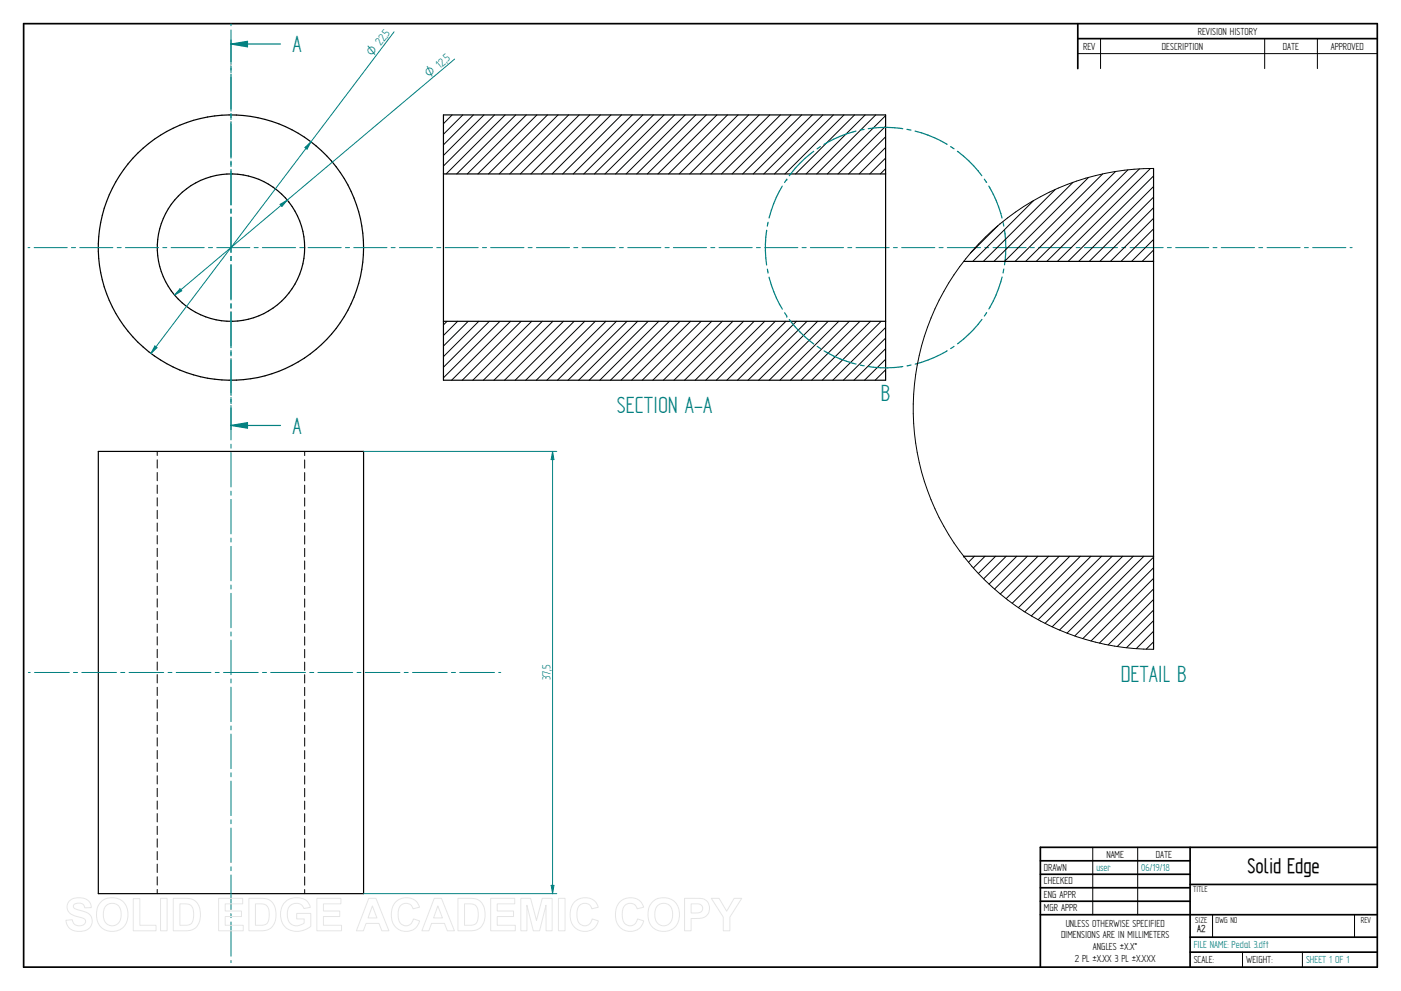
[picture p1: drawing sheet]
<svg xmlns="http://www.w3.org/2000/svg" width="594mm" height="420mm" viewBox="0 0 594 420" stroke-linecap="round" stroke-linejoin="round" font-family="sans-serif">
<g fill="none" stroke="#000" stroke-width=".72">
<path d="M10 10h574v400h-574zM457 10v19.1M457 16.4h127M504.6 359.2v50.8M584 359.2h-142.9v50.8M441.1 365h63.5M441.1 370.7h63.5M441.1 376.4h63.5M504.6 375h79.4M441.1 382.1h63.5M441.1 387.8h142.9M504.6 397.3h79.4"/>
<path d="M504.6 403.7h79.4"/>
</g>
<g fill="none" stroke="#000" stroke-width=".42">
<path d="M466.7 16.4v12.7M536.3 16.4v12.7M558.6 16.4v12.7M457 22.7h127M66.7 191.4v1.7M66.7 194.9v3.6M129.2 191.4v1.8M129.2 195v3.5M66.7 200.3v3.5M66.7 205.7v3.5M66.7 211v3.5M66.7 216.4v3.5"/>
<path d="M129.2 200.4v3.5M129.2 205.7v3.6M129.2 211.1v3.5M129.2 216.4v3.6M66.7 221.7v3.6M66.7 227.1v3.5M66.7 232.5v3.5M66.7 237.8v3.5M129.2 221.8v3.5M129.2 227.1v3.6M129.2 232.5v3.5M129.2 237.8v3.6"/>
<path d="M66.7 243.2v3.5M66.7 248.5v3.6M66.7 253.9v3.5M66.7 259.2v3.6M129.2 243.2v3.5M129.2 248.6v3.5M129.2 253.9v3.5M129.2 259.3v3.5M66.7 264.6v3.5M66.7 270v3.5M66.7 275.3v3.5M129.2 264.6v3.6"/>
<path d="M129.2 270v3.5M129.2 275.3v3.6M66.7 280.7v3.5M66.7 286v3.6M66.7 291.4v3.5M66.7 296.7v3.6M129.2 280.7v3.5M129.2 286v3.6M129.2 291.4v3.5M129.2 296.8v3.5M66.7 302.1v3.5M66.7 307.5v3.5"/>
<path d="M66.7 312.8v3.5M66.7 318.2v3.5M129.2 302.1v3.5M129.2 307.5v3.5M129.2 312.8v3.6M129.2 318.2v3.5M66.7 323.5v3.6M66.7 328.9v3.5M66.7 334.2v3.6M66.7 339.6v3.5M129.2 323.6v3.5M129.2 328.9v3.5"/>
<path d="M129.2 334.3v3.5M129.2 339.6v3.6M66.7 344.9v3.6M66.7 350.3v3.5M66.7 355.6v3.6M129.2 345v3.5M129.2 350.4v3.5M129.2 355.7v3.5M463.4 359.2v28.6M482.4 359.2v28.6M66.7 361v3.5M66.7 366.4v3.5"/>
<path d="M66.7 371.7v3.5M66.7 377.1v1.8M129.2 361.1v3.5M129.2 366.4v3.6M129.2 371.8v3.5M129.2 377.1v1.8M514.2 387.9v9.4M574.4 387.9v9.4M526.9 403.7v6.3M552.3 403.7v6.3"/>
</g>
<g fill="none" stroke="#000" stroke-width=".51">
<path d="M41.7 191.4h112.5v187.5h-112.5z"/>
<circle cx="97.9" cy="105" r="31.3"/>
<circle cx="97.9" cy="105" r="56.2"/>
</g>
<g fill="none" stroke="#008080" stroke-width=".42">
<path d="M98 10.1v.8M98 12.7v14.6M98 29.1v1.7M98 32.6v14.6M98 49v1.7M98 52.5v14.6M98 68.9v1.7M98 72.4v14.6M98 88.8v1.7M98 92.3v14.6M11.8 105h.9M14.5 105h14"/>
<path d="M30.3 105h1.7M33.8 105h14.1M49.7 105h1.7M53.2 105h14.1M69 105h1.7M72.6 105h14M88.4 105h1.7M91.9 105h14.1M98 108.7v1.7M98 112.2v14.6M107.8 105h1.7M111.2 105h14.1"/>
<path d="M127.1 105h1.8M130.6 105h14.1M146.5 105h1.7M150 105h14.1M165.9 105h1.6M169.4 105h14M185.2 105h1.7M188.7 105h14.1M204.6 105h1.7M208.1 105h14.1M223.9 105h1.7M227.5 105h14"/>
<path d="M243.3 105h1.7M246.8 105h14.1M262.7 105h1.7M266.2 105h14M282 105h1.8M285.5 105h14.1M301.4 105h1.7M304.9 105h14.1M320.8 105h1.6M324.3 105h14M340.1 105h1.7M343.6 105h14.1"/>
<path d="M359.5 105h1.7M363 105h14.1M378.8 105h1.7M382.3 105h14.1M398.2 105h1.7M401.7 105h14.1M417.6 105h1.7M421.1 105h14M436.9 105h1.8M440.4 105h14.1M456.3 105h1.7M459.8 105h14.1"/>
<path d="M475.7 105h1.6M479.2 105h14M495 105h1.7M498.5 105h14.1M514.4 105h1.7M517.9 105h14.1M533.7 105h1.7M537.2 105h14.1M553.1 105h1.7M556.6 105h14.1M572.5 105h.9M98 128.6v1.7"/>
<path d="M98 132.1v14.6M98 148.5v1.7M98 152v14.6M98 168.4v1.7M98 171.9v14.6M98 188.3v1.7M98 191.9v14.6M98 208.2v1.7M98 211.8v14.6M98 228.1v1.7M98 231.6v14.7M98 248v1.8"/>
<path d="M98 251.5v14.6M98 267.9v1.8M98 271.4v14.6M98 287.9v1.7M98 291.3v14.6M98 307.8v1.7M98 311.2v14.7M98 327.7v1.7M98 331.2v14.6M98 347.6v1.6M98 351.1v14.6M98 367.5v1.6"/>
<path d="M98 371v14.6M98 387.3v1.8M98 390.9v14.6M98 407.2v.9"/>
</g>
<g fill="none" stroke="#008080" stroke-width=".51">
<path d="M118.9 18.7h-20.9v7.4M98 27.9v1.7M98 31.4v14.9M98 48.1v1.7M98 51.6v14.9M98 68.3v1.8M98 71.8v14.9M98 88.6v1.7M98 92v15M98 108.8v1.6M98 112.3v14.9M98 129v1.7"/>
<path d="M98 132.5v14.9M98 149.2v1.7M98 152.7v14.9M98 169.4v1.7M98 172.9v7.5"/>
</g>
<path d="M98 18.7l6.9-1.2v2.4z" fill="#008080"/>
<path d="M98 18.7l6.9-1.2v2.4zM98 180.4h20.9" fill="none" stroke="#008080" stroke-width=".51"/>
<path d="M98 180.4l6.9-1.2v2.3z" fill="#008080"/>
<g fill="none" stroke="#008080" stroke-width=".51">
<path d="M98 16.9v1.8M424.9 117.5l-.5 2a48.6 48.6 0 0 1-5.1 11.5M425.7 114l-.4 1.7M426.5 105l-.5 7.3M334.7 135.5l.7 .9a49.9 49.9 0 0 0 9.7 9.4M416.4 135.4a51.8 51.8 0 0 1-10.4 10.4M418.4 132.5l-1 1.5M346.5 146.9l1.4 .9M349.5 148.8l1.4 .8a48.3 48.3 0 0 0 12.1 4.7M364.8 154.8l1.6 .3M368.2 155.4l2.2 .3a49.6 49.6 0 0 0 12.5-.3M386.3 154.8l-1.7 .3"/>
<path d="M401.6 148.8l-5.4 2.8-8.1 2.8M404.5 146.9l-1.4 .9M98 180.4l6.9-1.2v2.3zM98 180.4v1.7"/>
</g>
<g fill="none" stroke="#000" stroke-width=".42">
<path d="M191.7 48.7l-3.7 3.8M196.3 48.7l-8.3 8.2M200.7 48.7l-12.7 12.7M205.2 48.7l-17.2 17.2M209.7 48.7l-21.7 21.7M214.2 48.7l-25 25M218.7 48.7l-25 25M223.2 48.7l-25 25M227.7 48.7l-25.1 25M232.1 48.7l-25 25M236.6 48.7l-24.9 25M241.1 48.7l-25 25"/>
<path d="M245.6 48.7l-25 25M250.1 48.7l-25 25M254.6 48.7l-25 25M259.1 48.7l-25 25M263.6 48.7l-25 25M268.1 48.7l-25 25M272.6 48.7l-25 25M277.1 48.7l-25.1 25M281.6 48.7l-25.1 25M286 48.7l-25 25M290.5 48.7l-25 25M295 48.7l-25 25"/>
<path d="M299.5 48.7l-25 25M304 48.7l-25 25M308.5 48.7l-25 25M313 48.7l-25 25M317.5 48.7l-25 25M321.9 48.7l-24.9 25M326.4 48.7l-25 25M330.9 48.7l-25 25M335.4 48.7l-25 25M339.9 48.7l-25 25M344.4 48.7l-25 25M348.9 48.7l-25 25"/>
<path d="M353.4 48.7l-25 25M357.9 48.7l-25 25M362.4 48.7l-25.1 25M366.9 48.7l-25.1 25M371.3 48.7l-25 25M375.5 49l-24.7 24.7M375.5 53.5l-20.2 20.2M375.5 58l-15.7 15.7M375.5 62.5l-11.2 11.2M375.5 67l-6.7 6.7M375.5 71.5l-2.2 2.2M189.6 136.2l-1.6 1.6"/>
<path d="M194 136.2l-6 6M198.5 136.2l-10.5 10.5M203 136.2l-15 15M207.5 136.2l-19.5 19.5M212 136.2l-24 24M216.5 136.2l-25 25M221 136.2l-25 25M225.5 136.2l-25 25M229.9 136.2l-24.9 25M234.4 136.2l-24.9 25M238.9 136.2l-25 25M243.5 136.2l-25.1 25"/>
<path d="M247.9 136.2l-25 25M252.4 136.2l-25 25M256.9 136.2l-25 25M261.4 136.2l-25 25M265.9 136.2l-25 25M270.4 136.2l-25 25M274.9 136.2l-25.1 25M279.4 136.2l-25.1 25M283.8 136.2l-24.9 25M288.3 136.2l-25 25M292.8 136.2l-25 25M297.3 136.2l-25 25"/>
<path d="M301.8 136.2l-25 25M306.3 136.2l-25 25M310.8 136.2l-25 25M315.3 136.2l-25 25M319.8 136.2l-25 25M324.3 136.2l-25.1 25M328.8 136.2l-25.1 25M333.2 136.2l-25 25M337.7 136.2l-25 25M342.2 136.2l-25 25M346.7 136.2l-25 25M351.2 136.2l-25 25"/>
<path d="M355.7 136.2l-25 25M360.2 136.2l-25 25M364.7 136.2l-25 25M369.1 136.2l-24.9 25M373.6 136.2l-24.9 25M375.5 138.9l-22.4 22.3M375.5 143.3l-17.9 17.9M375.5 147.8l-13.4 13.4M375.5 152.3l-8.9 8.9M375.5 156.8l-4.4 4.4"/>
</g>
<path d="M188 48.7h187.5v112.5h-187.5zM188 73.7h187.5M188 136.2h187.5" fill="none" stroke="#000" stroke-width=".51"/>
<circle cx="333.6" cy="134" r=".25" fill="#008080"/>
<path d="M325.1 97.7a51.2 51.2 0 0 0 0 14.7M325.4 114.1l.3 1.7M326.1 117.5l.2 .6a49.9 49.9 0 0 0 5.5 13M332.7 132.6l.9 1.4" fill="none" stroke="#008080" stroke-width=".51"/>
<circle cx="325.1" cy="97.7" r=".25" fill="#008080"/>
<path d="M331.7 78.9a49.2 49.2 0 0 0-5.6 13.6M333.6 76l-.9 1.4M325.7 94.2l-.3 1.7" fill="none" stroke="#008080" stroke-width=".51"/>
<circle cx="333.6" cy="76" r=".25" fill="#008080"/>
<g fill="none" stroke="#008080" stroke-width=".51">
<path d="M363 55.6l-1.3 .3a50.6 50.6 0 0 0-12.3 5.3M366.4 54.9l-1.7 .3M368.2 54.6l2.2-.3a49.2 49.2 0 0 1 12.4 .3M384.6 54.8l1.7 .4M388 55.6a49.1 49.1 0 0 1 13.6 5.6M345.1 64.1l-1.5 1.2a50 50 0 0 0-8.9 9.2M347.9 62.1l-1.4 1M403.1 62.1l1.4 1M406 64.1l.3 .2a51 51 0 0 1 10 10.2M417.4 75.9l1 1.4M419.3 78.9l.5 .8a48.6 48.6 0 0 1 5.1 12.8M425.3 94.2l.4 1.6"/>
<path d="M426 97.6l.5 7.4"/>
</g>
<g fill="none" stroke="#000" stroke-width=".42">
<path d="M455 77.3l-33.5 33.5M461.6 75.2l-35.6 35.6M467.6 73.7l-37.2 37.1M473.1 72.7l-38.2 38.1M478.3 72l-38.9 38.8M483.2 71.6l-39.3 39.2M487.8 71.4l-39.4 39.4M489.2 74.6l-36.3 36.2M489.2 79.1l-31.8 31.7M489.2 71.4a101.9 101.9 0 0 0-102 102 101.9 101.9 0 0 0 102 101.9M423.2 95.7l-11.7 11.7M438.3 85l-25.8 25.8"/>
<path d="M447.5 80.3l-30.5 30.5M489.2 83.6l-27.3 27.2M489.2 88.1l-22.8 22.7M489.2 92.5l-18.3 18.3M489.2 97l-13.8 13.8M489.2 101.5l-9.4 9.3M489.2 106l-4.9 4.8M489.2 110.5l-.4 .3M413.2 235.8l-2.5 2.6M417.7 235.8l-5 5M422.2 235.8l-7.3 7.3M426.7 235.8l-9.6 9.6"/>
<path d="M431.2 235.8l-11.8 11.8M435.6 235.8l-13.9 14M440.1 235.8l-15.9 16M444.7 235.8l-18.1 18M449.1 235.8l-19.9 20M453.6 235.8l-21.8 21.8M458.1 235.8l-23.6 23.6M462.6 235.8l-25.3 25.3M467.1 235.8l-26.9 26.9M471.6 235.8l-28.5 28.5M476.1 235.8l-30 30M480.6 235.8l-31.3 31.3"/>
<path d="M485 235.8l-32.5 32.6M489.2 236.2l-33.4 33.4M489.2 240.7l-30.1 30.1M489.2 245.2l-26.6 26.6M489.2 249.7l-23 23M489.2 254.2l-19.3 19.2M489.2 258.7l-15.5 15.4M489.2 263.1l-11.5 11.5M489.2 267.6l-7.4 7.4M489.2 272.1l-3.1 3.1"/>
</g>
<circle cx="408.7" cy="235.8" r=".17" fill="#000"/>
<path d="M489.2 71.4v203.9M408.6 110.8h80.6M408.6 235.8h80.6" fill="none" stroke="#000" stroke-width=".51"/>
<path d="M192.8 25.1l-118.8 100M76.3 122.4l.8 .9-3.1 1.8z" fill="none" stroke="#008080" stroke-width=".42"/>
<path d="M76.3 122.4l.8 .9-3.1 1.8z" fill="#008080"/>
<path d="M118.8 86.7l3-1.9-2.3 2.7z" fill="none" stroke="#008080" stroke-width=".42"/>
<path d="M118.8 86.7l3-1.9-2.3 2.7z" fill="#008080"/>
<path d="M167.1 13.5l-103.1 136.4M65.7 146.7l.9 .7-2.6 2.5z" fill="none" stroke="#008080" stroke-width=".42"/>
<path d="M65.7 146.7l.9 .7-2.6 2.5z" fill="#008080"/>
<path d="M129.3 62.6l2.6-2.5-1.7 3.1z" fill="none" stroke="#008080" stroke-width=".42"/>
<path d="M129.3 62.6l2.6-2.5-1.7 3.1z" fill="#008080"/>
<path d="M154.2 191.4h81.9M154.2 378.9h81.9M233.7 375.4h1.2l-.6 3.5z" fill="none" stroke="#008080" stroke-width=".42"/>
<path d="M233.7 375.4h1.2l-.6 3.5z" fill="#008080"/>
<path d="M234.3 191.4l.6 3.5h-1.2z" fill="none" stroke="#008080" stroke-width=".42"/>
<path d="M234.3 191.4l.6 3.5h-1.2z" fill="#008080"/>
<g fill="none" stroke="#008080" stroke-width=".42">
<path d="M234.3 191.4v187.5M12 285.1h.8M14.6 285.1h14.8M31.2 285.1h1.7M34.7 285.1h14.7M51.2 285.1h1.7M54.7 285.1h14.7M71.2 285.1h1.7M74.7 285.1h14.8M91.3 285.1h1.7M94.8 285.1h14.7M111.3 285.1h1.7"/>
<path d="M114.8 285.1h14.7M131.3 285.1h1.7M134.8 285.1h14.8M151.4 285.1h1.7M154.8 285.1h14.8M171.4 285.1h1.7M174.9 285.1h14.7M191.4 285.1h1.7M194.9 285.1h14.8M211.4 285.1h.9"/>
</g>
<g fill="none" stroke="#e6e6e6" stroke-width=".42">
<path d="M29.6 381.8a6.5 6.5 0 0 1 8.5 .8l.6 2.2-2.8 .1a2.7 2.7 0 0 0-2.1-2 2.7 2.7 0 0 0-2.7 1.1 1.87 1.87 0 0 0 2.2 1.8l1.4 .4a4.4 4.4 0 0 1 4 6.2 6.4 6.4 0 0 1-9.1 1.3l-1.2-1.8-.5-1.7 2.7-.3a2.94 2.94 0 0 0 2.6 2.6 2.94 2.94 0 0 0 3.1-1.9 2.67 2.67 0 0 0-2.9-1.8 4.9 4.9 0 0 1-5-4.3l.4-1.6zM42.8 382.4a6.9 6.9 0 0 1 8.3-.8 6.9 6.9 0 0 1 3 7.7 6.7 6.7 0 0 1-8 5.5 6.7 6.7 0 0 1-5.1-8.3 6.1 6.1 0 0 1 1.8-4.1zM44.8 384.2a3.9 3.9 0 0 1 4.6-.8 3.9 3.9 0 0 1 2 4.3 3.8 3.8 0 0 1-1.9 4.3 3.8 3.8 0 0 1-4.6-.7 6.6 6.6 0 0 1-.1-7.1zM56.5 381h2.8v11.3h6.9v2.3h-9.7zM68.1 380.9h2.8v13.7h-2.8zM73.5 380.9h5a5.9 5.9 0 0 1 6.5 7 5.9 5.9 0 0 1-6.3 6.7h-5.2zM76.3 383.2h1.8a3.4 3.4 0 0 1 4 3.9v1.2a3.2 3.2 0 0 1-3.8 4h-2zM92.7 380.9h10.2v2.3h-7.4v3h6.9v2.4h-6.9v3.7h7.7v2.3h-10.5zM105.5 380.9h5.1a5.9 5.9 0 0 1 6.4 7 5.9 5.9 0 0 1-6.3 6.7h-5.2zM108.3 383.2h1.9a3.4 3.4 0 0 1 4 3.9v1.2a3.2 3.2 0 0 1-3.8 4h-2.1zM120.9 382.4a7.3 7.3 0 0 1 9.7 .1l1 2.2-2.7 .5a3.7 3.7 0 0 0-4.6-2 3.7 3.7 0 0 0-2.5 4.4 4.2 4.2 0 0 0 2.2 4.5 4.2 4.2 0 0 0 5-.8v-1.7h-3.2v-2.3h6v5.4a8.1 8.1 0 0 1-11.8-.8 8.3 8.3 0 0 1 .9-9.5zM134.4 380.9h10.2v2.3h-7.4v3h6.9v2.4h-6.9v3.7h7.6v2.3h-10.4z"/>
<path d="M156.4 380.9h3l5.5 13.7h-3l-1.2-3.1h-5.5l-1.1 3.1h-3zM157.9 384.1l1.9 5.1h-3.7zM167.7 382.5a6 6 0 0 1 10.2 2.1l-2.8 .7a3.2 3.2 0 0 0-3.9-2.2 3.2 3.2 0 0 0-2.4 3.8 4.6 4.6 0 0 0 2.5 5.5 3.2 3.2 0 0 0 4-2.8l2.6 .8a6.1 6.1 0 0 1-7.2 4.3 6.1 6.1 0 0 1-4.8-6.8 7.7 7.7 0 0 1 1.8-5.4zM184.1 380.9h3.1l5.5 13.7h-3l-1.2-3.1h-5.5l-1.1 3.1h-3zM185.7 384.1l1.9 5.1h-3.8zM194.2 380.9h5a5.9 5.9 0 0 1 6.5 7 5.9 5.9 0 0 1-6.3 6.7h-5.2zM197 383.2h1.8a3.4 3.4 0 0 1 4 3.9v1.2a3.2 3.2 0 0 1-3.8 4h-2zM208.1 380.9h10.2v2.3h-7.4v3h6.9v2.4h-6.9v3.7h7.6v2.3h-10.4zM220.8 380.9h4.2l2.5 9.3 2.4-9.3h4.2v13.7h-2.5l-.1-10.8-2.7 10.8h-2.7l-2.7-10.8v10.8h-2.6zM236.8 380.9h2.8v13.7h-2.8zM243.5 382.5a6 6 0 0 1 10.2 2.1l-2.8 .7a3.2 3.2 0 0 0-3.8-2.2 3.2 3.2 0 0 0-2.4 3.8 4.6 4.6 0 0 0 2.4 5.5 3.2 3.2 0 0 0 4-2.8l2.6 .8a6.1 6.1 0 0 1-7.2 4.3 6.1 6.1 0 0 1-4.7-6.8 7.7 7.7 0 0 1 1.7-5.4zM262.7 382.5a6 6 0 0 1 10.2 2.1l-2.7 .7a3.2 3.2 0 0 0-3.9-2.2 3.2 3.2 0 0 0-2.4 3.8 4.6 4.6 0 0 0 2.4 5.5 3.2 3.2 0 0 0 4-2.8l2.7 .8a6.1 6.1 0 0 1-7.2 4.3 6.1 6.1 0 0 1-4.8-6.8 7.7 7.7 0 0 1 1.7-5.4z"/>
<path d="M276.7 382.4a6.9 6.9 0 0 1 8.3-.8 6.9 6.9 0 0 1 3 7.7 6.7 6.7 0 0 1-8.1 5.5 6.7 6.7 0 0 1-5.1-8.3 6.1 6.1 0 0 1 1.9-4.1zM278.7 384.2a3.9 3.9 0 0 1 4.6-.8 3.9 3.9 0 0 1 1.9 4.3 3.8 3.8 0 0 1-1.8 4.3 3.8 3.8 0 0 1-4.7-.7 6.6 6.6 0 0 1 0-7.1zM290.3 380.9h5.2a4.4 4.4 0 0 1 5.4 4.3 4.4 4.4 0 0 1-5.4 4.2h-2.4v5.2h-2.8zM293.1 383.2h1.8a2.1 2.1 0 0 1 2.6 .6 2.1 2.1 0 0 1 0 2.6 3.4 3.4 0 0 1-2.9 .7h-1.5zM301.6 380.9h3.3l3.2 5.4 3.2-5.4h3.2l-5 7.9v5.8h-2.8v-5.8z"/>
</g>
<g font-size="11.3" fill="#008080">
<text x="124" y="22.2">A</text>
<text x="373.5" y="169.9">B</text>
<text x="261.6" y="175.2">SECTION A-A</text>
<text x="124" y="183.9">A</text>
<text x="475.2" y="289.3">DETAIL B</text>
</g>
<text font-size="10.1" x="529" y="370.2">Solid Edge</text>
<g font-size="5.6" fill="#008080">
<text x="164.5" y="15.5" transform="rotate(-53 164.5 15.5)">5</text>
<text x="189.8" y="26.5" transform="rotate(-40 189.8 26.5)">5</text>
<text x="233.5" y="288.5" transform="rotate(-90 233.5 288.5)">37,5</text>
</g>
<g font-size="5.4" fill="#008080">
<text x="157.9" y="24.2" transform="rotate(-53 157.9 24.2)">O 22,</text>
<text x="182" y="33" transform="rotate(-40 182 33)">O 12,</text>
</g>
<g font-size="4.9">
<text x="507.9" y="14.7">REVISION HISTORY</text>
<text x="459.3" y="21">REV</text>
<text x="492.7" y="21">DESCRIPTION</text>
<text x="544" y="21">DATE</text>
<text x="564.3" y="21">APPROVED</text>
<text x="469.1" y="363.6">NAME</text>
<text x="490.1" y="363.6">DATE</text>
<text x="442.7" y="369.3">DRAWN</text>
<text x="442.7" y="375">CHECKED</text>
<text x="442.7" y="380.7">ENG APPR</text>
<text x="442.7" y="386.4">MGR APPR</text>
<text x="451.9" y="392.9">UNLESS OTHERWISE SPECIFIED</text>
<text x="449.9" y="397.9">DIMENSIONS ARE IN MILLIMETERS</text>
<text x="455.7" y="407.8">2 PL ±X.XX 3 PL ±X.XXX</text>
<text x="463.5" y="402.9">ANGLES ±X.X°</text>
<text x="506.2" y="408.3">SCALE:</text>
<text x="528.4" y="408.3">WEIGHT:</text>
</g>
<g font-size="4.9" fill="#008080">
<text x="464.9" y="369.3">user</text>
<text x="483.9" y="369.3">06/19/18</text>
<text x="506.2" y="402">FILE NAME: Pedal 3.dft</text>
<text x="553.8" y="408.4">SHEET 1 OF 1</text>
</g>
<text font-size="4.8" x="507.7" y="395.3">A2</text>
<g font-size="4.1">
<text x="505.9" y="378.3">TITLE</text>
<text x="506.9" y="391.1">SIZE</text>
<text x="515.4" y="391.1">DWG NO</text>
<text x="577" y="391.1">REV</text>
</g>
</svg>
